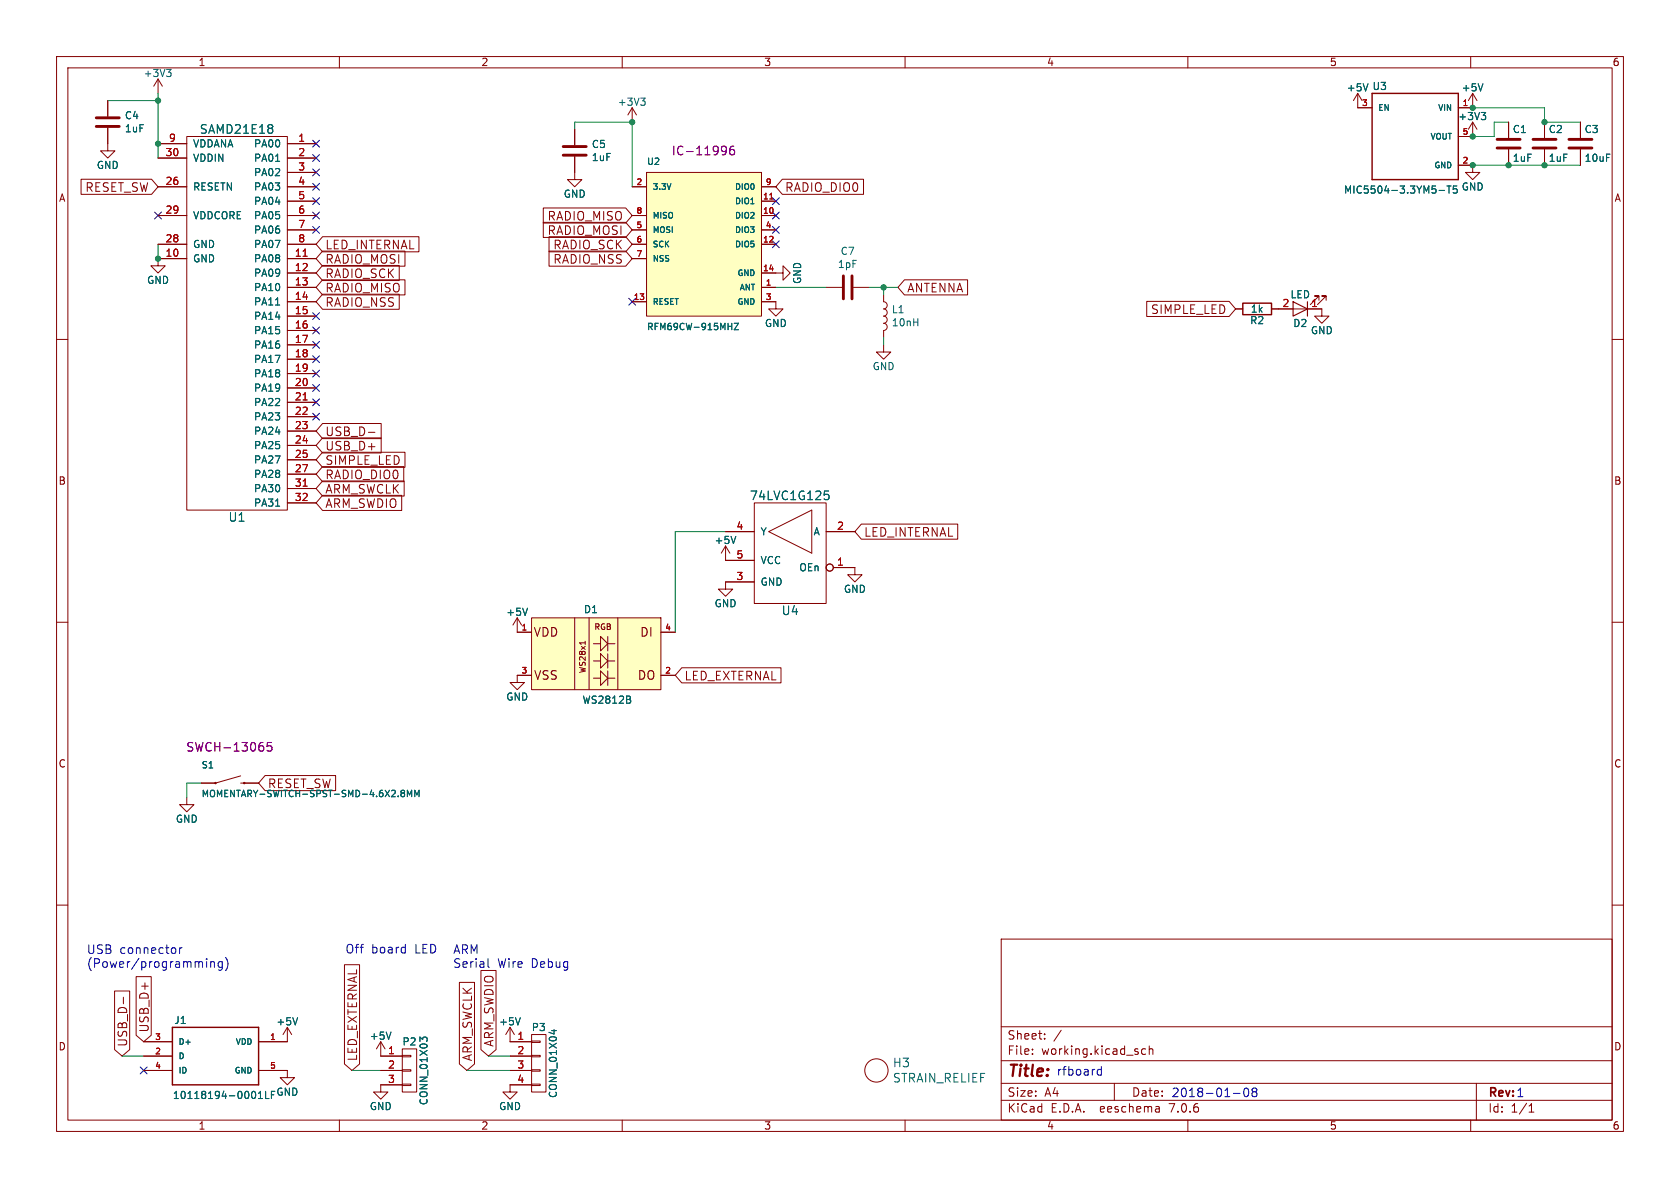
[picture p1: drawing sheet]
<svg xmlns="http://www.w3.org/2000/svg" width="297mm" height="210mm" viewBox="0 0 297 210" stroke-linecap="round" stroke-linejoin="round" font-family="sans-serif">
<g fill="none" stroke="#840000" stroke-width=".18">
<path d="M10 10h277v190h-277zM12 12h273v186h-273zM19 17.8v2.8M27.9 14l-.7 1.2M27.9 14v2.5M27.9 14l.8 1.2M60 10v2M110 10v2M160 10v2M210 10v2M260 10v2M19 22.6v2.8"/>
<path d="M279.4 21.6v2.8M279.4 26.4v2.8M10 60h2M137.2 53.3v1.3h1.2l-1.2 1.3-1.3-1.3h1.3M156.2 52.1v1.2a.64 .64 0 0 1 .6 .7 .64 .64 0 0 1-.6 .6 .64 .64 0 0 1 .6 .6 .64 .64 0 0 1-.6 .7 .64 .64 0 0 1 .6 .6 .64 .64 0 0 1-.6 .7 .64 .64 0 0 1 .6 .6 .64 .64 0 0 1-.6 .6v1.3M285 60h2M156.2 61v1.2h1.3l-1.3 1.3-1.3-1.3h1.3M128.3 94h5M128.3 99.1h5M133.3 88.9h12.7v17.8h-12.7zM135.9 94l7.6-3.8v7.6zM146 94h5.1"/>
<path d="M10 110h2M128.3 102.9h5M147.3 100.3h3.8v1.3h1.3l-1.3 1.3-1.2-1.3h1.2M285 110h2M42.5 137.2l-4.4 1.2h-2.5M42.5 138.4h3.2M10 160h2M33 141v1.2h1.3l-1.3 1.3-1.3-1.3h1.3M285 160h2M177 166h108v32h-108zM50.8 189.2v1.3h1.3l-1.3 1.3-1.3-1.3h1.3M50.8 181.6l-.8 1.3"/>
<path d="M50.8 181.6v2.6M50.8 181.6l.8 1.3M60 198v2M67.3 184.2l-.8 1.2M67.3 184.2v2.5h3.8M67.3 184.2l.8 1.2M67.3 189.2h3.8M71.1 191.6h1.5v.3h-1.5zM71.1 189.1h1.5v.3h-1.5zM71.1 186.6h1.5v.2h-1.5zM71.1 185.4h2.6v7.6h-2.6zM71.1 191.8h-3.8v1.2h1.3l-1.3 1.3-1.3-1.3h1.3"/>
<path d="M110 198v2M160 198v2M177 194.5h108M177 191.5h108M177 187.5h108M177 181.5h108M182.5 186.3v.1M182.5 185.5v.1M184.7 183.6v.1M184.7 182.8v.1M187.6 182.1l-1.3 2M197 191.5v3"/>
<path d="M202.5 185.5l-.4-.1-.3 .3v.4l.2 .2h.5M203.2 185.5l.2-.1 .3 .1 .1 .9M203.2 184.9v1.5M204.9 195.7l.1 .9M205 196.5l-.2 .1M205 196h-.2M210 198v2M260 198v2M261 191.5v6.5M270.3 196.6h.9M270.3 195.5l.4-.4v1.5"/>
<circle cx="146.7" cy="100.3" r=".63"/>
</g>
<path d="M29.5 12.3h.7l-.4 .4M30 12.7l.2 .3v.3l-.2 .2M145.8 86.8h.7M145.9 87.4h.4l.3 .3-.2 .6h-.5M71.1 140.2l-.2-.2 .2-.3h.2l.2 .2-.2 .3M71.1 140.2l-.2 .2v.2l.2 .2h.2l.2-.2v-.2l-.2-.2M71.1 140.2h.2M72 140.8v-1.1l.4 .8 .4-.8v1.1M73.3 140.8v-1.1l.4 .8 .4-.8v1.1M52.6 179.9l-.4 1.3M69.1 182.4l-.4 1.3M75.5 183.9v-.3l-.2-.3-.5 .1-.1 .4-.5-.5v.8" fill="none" stroke="#006464" stroke-width=".18"/>
<path d="M17 22.4h4.1M17 20.8h4.1M277.4 26.2h4M277.4 24.6h4" fill="none" stroke="#840000" stroke-width=".51"/>
<g fill="#840000" stroke="#840000" stroke-width=".18">
<circle cx="38.1" cy="138.4" r=".13"/>
<circle cx="43.2" cy="138.4" r=".13"/>
</g>
<path d="M46.6 132v.6M48 131.3h-.7l-.1 .7 .2-.2 .5 .1 .2 .2-.1 .5-.2 .2-.6-.2" fill="none" stroke="#840084" stroke-width=".18"/>
<path d="M114.3 30.5h20.3v25.4h-20.3z" fill="#ffffc2"/>
<g fill="none" stroke="#840000" stroke-width=".18">
<path d="M111.8 19.1l-.8 1.2M111.8 19.1v2.5M111.8 19.1l.7 1.2M240 16.5l-.7 1.3M240 16.5v2.6h2.6M240 16.5l.8 1.3M260.3 16.5v2.6h-2.5M260.3 16.5l-.7 1.3M260.3 16.5l.8 1.3M19 25.4v1.3h1.3l-1.3 1.2-1.2-1.2h1.2M27.9 38.1h5.1M27.9 33h5.1"/>
<path d="M27.9 25.4h5.1M27.9 27.9h5.1M33 24.1h17.8v66.1h-17.8zM50.8 38.1h5.1M50.8 35.6h5.1M50.8 33h5.1M50.8 25.4h5.1M50.8 27.9h5.1M50.8 30.5h5.1M101.6 30.5v1.3h1.3l-1.3 1.2-1.3-1.2h1.3M111.8 38.1h2.5M111.8 33h2.5"/>
<path d="M114.3 30.5h20.3v25.4h-20.3zM134.6 38.1h2.6M134.6 35.6h2.6M134.6 33h2.6M257.8 29.2h2.5v1.3h1.3l-1.3 1.3-1.2-1.3h1.2M260.3 21.6v2.5h-2.5M260.3 21.6l-.7 1.3M260.3 21.6l.8 1.3M266.7 21.6v2.8M266.7 26.4v2.8M273 21.6v2.8M273 26.4v2.8"/>
<path d="M27.9 43.2h5.1M33 45.7h-5.1v1.3h1.3l-1.3 1.3-1.2-1.3h1.2M50.8 50.8h5.1M50.8 43.2h5.1M50.8 53.3h5.1M50.8 48.3h5.1M50.8 40.6h5.1M50.8 45.7h5.1M50.8 55.9h5.1M50.8 58.4h5.1M111.8 43.2h2.5M111.8 53.3h2.5"/>
<path d="M111.8 40.6h2.5M111.8 45.7h2.5M134.6 48.3h3.8v-1.3l1.3 1.3-1.3 1.2v-1.2M134.6 50.8h2.6M134.6 43.2h2.6M134.6 53.3h2.6M134.6 40.6h2.6M146 50.8h2.8M150.9 50.8h2.8M218.4 54.6h1.3M224.8 54.6h8.9v1.3h1.2l-1.2 1.3-1.3-1.3h1.3M233.2 53.1v-.8h-.8h.8l-1.6 1.5"/>
<path d="M234.4 53.1v-.8h-.7h.7l-1.5 1.5M50.8 61h5.1M50.8 63.5h5.1M50.8 66h5.1M50.8 68.6h5.1M50.8 71.1h5.1M50.8 73.7h5.1M50.8 76.2h5.1M50.8 78.7h5.1M50.8 81.3h5.1M50.8 83.8h5.1M50.8 86.4h5.1"/>
<path d="M50.8 88.9h5.1M128.3 96.5l-.8 1.3M128.3 96.5v2.6M128.3 96.5l.7 1.3M128.3 102.9v1.2h1.2l-1.2 1.3-1.3-1.3h1.3M25.4 184.2h5.1M25.4 186.7h5.1M25.4 189.2h5.1M45.7 184.2h5.1M45.7 189.2h5.1M90.2 181.6l-.8 1.3M90.2 181.6v2.6h3.8"/>
<path d="M90.2 181.6l.7 1.3M90.2 186.7h3.8M90.2 189.2h3.8M94 191.6h1.5v.3h-1.5zM94 189.1h1.5v.3h-1.5zM94 186.6h1.5v.2h-1.5zM94 184h1.5v.3h-1.5zM94 182.9h2.5v10.1h-2.5zM94 191.8h-3.8v1.2h1.2l-1.2 1.3-1.3-1.3h1.3"/>
<circle cx="154.9" cy="189.2" r="2.06"/>
</g>
<path d="M136.1 35.2h.6M53.6 45.3h.7M53.6 70.7h.7M53.6 85.9h.7" fill="none" stroke="#a90000" stroke-width=".18"/>
<g fill="none" stroke="#006464" stroke-width=".18">
<path d="M113.3 17.3h.8l-.5 .5M113.8 17.8l.3 .3v.3l-.3 .2M241.8 14.8l-.4 1.3M261.9 19.9h.7l-.4 .5M262.2 14.8l-.5 1.3M48.2 22.2v.3M48.2 22.8v.6M48.7 28.5h.7M254.4 33.7h1M255.8 32.9h.7M256.2 32.9v1.2M257.6 32.9h-.6l-.1 .6 .2-.1h.4l.1 .2v.4l-.2 .1-.5-.1"/>
<path d="M262.4 20.4l.2 .2v.3l-.2 .3M48.7 53.9h.7M128.7 57.7h.7M129.4 57.1v1.2M129.8 57.1h.8l-.8 1.2h.8M48.7 89.5h.7M130.1 94.8l-.4 1.3M92 179.9l-.4 1.3M45.7 194.2h.7M45.7 193.3l.3-.4v1.3M47 192.9v1.3h.6M48 193.5h.4"/>
<path d="M48.6 192.9h-.6v1.3M97.5 182.2h.9M97.9 182v.8"/>
</g>
<path d="M127.8 25.8l.5 .2a1.01 1.01 0 0 1-.3 1.4M128.4 26.5l-.3 .3h-.3M129.7 25.8a.6 .6 0 0 0-.7 .7v.6l.1 .2 .5 .1 .2-.2 .1-.5-.2-.2-.4-.1-.3 .3" fill="none" stroke="#840084" stroke-width=".18"/>
<path d="M242.6 16.5h15.2v15.3h-15.2zM219.7 53.6h5.1v2h-5.1zM30.5 181.6h15.2v10.2h-15.2z" fill="none" stroke="#840000" stroke-width=".25"/>
<path d="M264.7 26.2h4M264.7 24.6h4M271 26.2h4.1M271 24.6h4.1M149.1 48.8v4M150.6 48.8v4" fill="none" stroke="#840000" stroke-width=".51"/>
<path d="M228.6 53.3l2.5 1.3-2.5 1.3zM231.1 53.3v2.6" fill="none" stroke="#840000" stroke-width=".2"/>
<g fill="#ffffc2">
<path d="M106.2 118.6l1.2 1.3-1.2 1.3z"/>
<path d="M106.2 115.6l1.2 1.2-1.2 1.3z"/>
<path d="M106.2 112.5l1.2 1.3-1.2 1.3z"/>
<path d="M94 109.2h22.8v12.7h-22.8z"/>
</g>
<g fill="none" stroke="#840000" stroke-width=".18">
<path d="M19 17.8v2.8M240 19.1h2.6M257.8 19.1h2.5M14.3 31.7h12.5l1.1 1.3-1.1 1.4h-12.5zM19 22.6v2.8M27.9 38.1h5.1M27.9 33h5.1M27.9 25.4h5.1M27.9 27.9h5.1M50.8 38.1h5.1M50.8 35.6h5.1M50.8 33h5.1"/>
<path d="M50.8 25.4h5.1M50.8 27.9h5.1M50.8 30.5h5.1M96 36.8h14.6l1.2 1.3-1.2 1.3h-14.6zM96 39.3h14.6l1.2 1.3-1.2 1.4h-14.6zM101.6 22.9v2.8M101.6 27.7v2.8M111.8 38.1h2.5M111.8 33h2.5M134.6 38.1h2.6M134.6 35.6h2.6M134.6 33h2.6"/>
<path d="M138.3 31.7h14.4v2.7h-14.4l-1.1-1.4zM257.8 29.2h2.5M257.8 24.1h2.5M266.7 21.6v2.8M266.7 26.4v2.8M273 21.6v2.8M273 26.4v2.8M279.4 21.6v2.8M279.4 26.4v2.8M27.9 43.2h5.1M27.9 45.7h5.1M50.8 50.8h5.1"/>
<path d="M50.8 43.2h5.1M50.8 53.3h5.1M50.8 48.3h5.1M50.8 40.6h5.1M50.8 45.7h5.1M50.8 55.9h5.1M50.8 58.4h5.1M57 41.8h17.1v2.7h-17.1l-1.1-1.3zM57 49.5h14.6v2.6h-14.6l-1.1-1.3zM57 44.4h14.6v2.7h-14.6l-1.1-1.4zM57 52h13.6v2.7h-13.6l-1.1-1.4zM57 46.9h13.6v2.7h-13.6l-1.1-1.3z"/>
<path d="M97.1 44.4h13.5l1.2 1.3-1.2 1.4h-13.5zM97.1 41.8h13.5l1.2 1.4-1.2 1.3h-13.5zM111.8 43.2h2.5M111.8 53.3h2.5M111.8 40.6h2.5M111.8 45.7h2.5M134.6 50.8h2.6M134.6 43.2h2.6M134.6 53.3h2.6M134.6 48.3h2.6M134.6 40.6h2.6M159.9 49.5h11.2v2.6h-11.2l-1.2-1.3z"/>
<path d="M202.7 53.3h14.6l1.1 1.3-1.1 1.3h-14.6zM218.4 54.6h1.3M224.8 54.6h3.8M231.1 54.6h2.6M50.8 61h5.1M50.8 63.5h5.1M50.8 66h5.1M50.8 68.6h5.1M50.8 71.1h5.1M50.8 73.7h5.1M50.8 76.2h5.1M50.8 78.7h5.1"/>
<path d="M57 74.9h10.4v2.6h-10.4l-1.1-1.3zM57 77.4h10.4v2.7h-10.4l-1.1-1.4zM57 79.9h14.6v2.7h-14.6l-1.1-1.3zM65.1 76.4h1.2M50.8 81.3h5.1M50.8 83.8h5.1M50.8 86.4h5.1M50.8 88.9h5.1M57 87.6h14v2.6h-14l-1.1-1.3zM57 82.5h14.4v2.7h-14.4l-1.1-1.4zM57 85h14.5v2.7h-14.5l-1.1-1.3zM128.3 94h5"/>
<path d="M128.3 99.1h5M146 94h5.1M152.3 92.6h17v2.7h-17l-1.2-1.3zM91.4 109.2v2.6h2.6M91.4 109.2l-.7 1.3M91.4 109.2l.8 1.3M94 109.2h22.8v12.7h-22.8zM94 119.4h-2.6v1.3h1.3l-1.3 1.2-1.2-1.2h1.2M101.6 109.2v12.7M103.5 113.3v.6M104.1 109.2v12.7M104.9 119.9h1.3"/>
<path d="M104.9 116.8h1.3M104.9 113.8h1.3M106.2 118.6l1.2 1.3-1.2 1.3zM106.2 115.6l1.2 1.2-1.2 1.3zM106.2 112.5l1.2 1.3-1.2 1.3zM107.4 119.9h1.3M107.4 116.8h1.3M107.4 113.8h1.3M107.4 112.5v2.6M107.4 115.6v2.5M107.4 118.6v2.6M109.2 109.2v12.7"/>
<path d="M116.8 111.8h2.6M116.8 119.4h2.6M120.5 118h17.6v2.7h-17.6l-1.1-1.3zM128.3 102.9h5M147.3 100.3h3.8M35.6 138.4h2.5M43.2 138.4h2.5M46.9 137.1h12.4v2.7h-12.4l-1.2-1.4zM20.3 175.2h2.6v10.3l-1.3 1.2-1.3-1.2zM21.8 176.3v1.1M24.1 172.6h2.6v10.4l-1.3 1.2-1.3-1.2zM60.9 170.5h2.7v17.6l-1.4 1.1-1.3-1.1z"/>
<path d="M81.2 173.7h2.7v14.4l-1.4 1.1-1.3-1.1zM85 171.6h2.7v13.9l-1.3 1.2-1.4-1.2zM25.4 186.7h5.1M25.4 189.2h5.1M25.4 184.2h5.1M45.7 189.2h5.1M45.7 184.2h5.1M67.3 186.7h3.8M67.3 189.2h3.8M67.3 191.8h3.8M90.2 186.7h3.8M90.2 189.2h3.8"/>
<path d="M90.2 191.8h3.8M90.2 184.2h3.8"/>
<circle cx="146.7" cy="100.3" r=".63"/>
</g>
<g fill="none" stroke="#006464" stroke-width=".18">
<path d="M241.8 14.8l-.4 1.3M261.9 19.9h.7l-.4 .5M262.2 14.8l-.5 1.3M48.2 22.2v.3M48.2 22.8v.6M48.7 28.5h.7M254.4 33.7h1M255.8 32.9h.7M256.2 32.9v1.2M257.6 32.9h-.6l-.1 .6 .2-.1h.4l.1 .2v.4l-.2 .1-.5-.1M262.4 20.4l.2 .2v.3l-.2 .3M48.7 53.9h.7"/>
<path d="M128.7 57.7h.7M129.4 57.1v1.2M129.8 57.1h.8l-.8 1.2h.8M48.7 89.5h.7M130.1 94.8l-.4 1.3M145.8 86.8h.7M145.9 87.4h.4l.3 .3-.2 .6h-.5M93.3 107.5l-.5 1.3M111.4 123.7l.1 .2-.1 .4M111.4 123.2v.3M71.1 140.2l-.2-.2 .2-.3h.2l.2 .2-.2 .3M71.1 140.2l-.2 .2v.2l.2 .2h.2l.2-.2v-.2l-.2-.2"/>
<path d="M71.1 140.2h.2M72 140.8v-1.1l.4 .8 .4-.8v1.1M73.3 140.8v-1.1l.4 .8 .4-.8v1.1M52.6 179.9l-.4 1.3M92 179.9l-.4 1.3M45.7 194.2h.7M45.7 193.3l.3-.4v1.3M47 192.9v1.3h.6M48 193.5h.4M48.6 192.9h-.6v1.3M69.1 182.4l-.4 1.3M75.5 183.9v-.3l-.2-.3-.5 .1-.1 .4-.5-.5v.8"/>
<path d="M97.5 182.2h.9M97.9 182v.8"/>
</g>
<path d="M99.6 27.4h4M99.6 25.9h4" fill="none" stroke="#840000" stroke-width=".51"/>
<g fill="none" stroke="#0000c2" stroke-width=".18">
<path d="M31.7 167.5v1.1M32.2 167.5l-.3 .1-.2 .2M36.5 169.5v.1M36.5 170v1M37.3 170v1M37.3 170.1l.2-.1 .3 .1 .1 .9M39.3 170.1l-.4-.1-.3 .3v.4l.1 .2h.6M39.3 170v1.2l-.3 .3-.4-.1M39.9 169.3a1.75 1.75 0 0 1 0 2.3M86.3 169.5v1.3l.2 .2M194 189.8l.3 .3 .4-.1M194.7 188.5v1.6"/>
<path d="M194.7 189.1l-.4-.1-.3 .3M218.1 193.3h1.1M220 192.5l.2-.2a.83 .83 0 0 1 .6 .7 .83 .83 0 0 1-.3 .8l-.1 .1a.82 .82 0 0 1-.4-1.4zM221.6 193l-.3-.3 .3-.4h.3l.3 .3-.3 .4M221.6 193l-.3 .3v.3l.3 .3 .5-.1 .1-.2-.1-.5-.2-.1M221.6 193h.3"/>
</g>
<g fill="none" stroke="#009600" stroke-width=".18">
<path d="M19 17.8h8.9M27.9 16.5v11.4M260.3 19.1h12.7v2.5h6.4M101.6 22.9v-1.3h10.2v11.4M260.3 29.2h19.1M266.7 21.6h-2.5v2.5h-3.9M27.9 43.2v2.5M137.2 50.8h8.8M153.7 50.8h5M156.2 50.8v1.3M156.2 59.7v1.3M128.3 94h-8.9v17.8"/>
<path d="M35.6 138.4h-2.6v2.6M21.6 186.7h3.8M62.2 189.2h5.1M82.5 189.2h7.7M86.4 186.7h3.8"/>
</g>
<g fill="none" stroke="#000084" stroke-width=".18">
<path d="M27.3 37.5l1.2 1.2M28.5 37.5l-1.2 1.2M55.3 24.8l1.2 1.2M55.3 35l1.2 1.2M55.3 32.4l1.2 1.2M55.3 27.3l1.2 1.2M55.3 37.5l1.2 1.2M55.3 29.9l1.2 1.2M56.5 24.8l-1.2 1.2M56.5 35l-1.2 1.2M56.5 32.4l-1.2 1.2M56.5 27.3l-1.2 1.2"/>
<path d="M56.5 37.5l-1.2 1.2M56.5 29.9l-1.2 1.2M136.6 35l1.2 1.2M136.6 37.5l1.2 1.2M137.8 35l-1.2 1.2M137.8 37.5l-1.2 1.2M55.3 55.3l1.2 1.2M55.3 57.8l1.2 1.2M55.3 40l1.2 1.2M56.5 55.3l-1.2 1.2M56.5 57.8l-1.2 1.2M56.5 40l-1.2 1.2"/>
<path d="M111.2 52.7l1.2 1.2M112.4 52.7l-1.2 1.2M136.6 42.6l1.2 1.2M136.6 40l1.2 1.2M137.8 42.6l-1.2 1.2M137.8 40l-1.2 1.2M55.3 73.1l1.2 1.2M55.3 62.9l1.2 1.2M55.3 60.4l1.2 1.2M55.3 70.5l1.2 1.2M55.3 65.4l1.2 1.2M55.3 68l1.2 1.2"/>
<path d="M56.5 73.1l-1.2 1.2M56.5 62.9l-1.2 1.2M56.5 60.4l-1.2 1.2M56.5 70.5l-1.2 1.2M56.5 65.4l-1.2 1.2M56.5 68l-1.2 1.2M24.8 188.6l1.2 1.2M26 188.6l-1.2 1.2"/>
</g>
<path d="M127.8 25.8l.5 .2a1.01 1.01 0 0 1-.3 1.4M128.4 26.5l-.3 .3h-.3M129.7 25.8a.6 .6 0 0 0-.7 .7v.6l.1 .2 .5 .1 .2-.2 .1-.5-.2-.2-.4-.1-.3 .3M46.6 132v.6M48 131.3h-.7l-.1 .7 .2-.2 .5 .1 .2 .2-.1 .5-.2 .2-.6-.2" fill="none" stroke="#840084" stroke-width=".18"/>
<path d="M136.1 35.2h.6M53.6 45.3h.7M53.6 70.7h.7M53.6 85.9h.7" fill="none" stroke="#a90000" stroke-width=".18"/>
<g fill="#009600" stroke="#009600" stroke-width=".18">
<circle cx="111.8" cy="21.6" r=".46"/>
<circle cx="156.2" cy="50.8" r=".46"/>
<circle cx="27.9" cy="45.7" r=".46"/>
<circle cx="27.9" cy="17.8" r=".46"/>
<circle cx="27.9" cy="25.4" r=".46"/>
<circle cx="260.3" cy="19.1" r=".46"/>
<circle cx="273" cy="21.6" r=".46"/>
<circle cx="260.3" cy="24.1" r=".46"/>
<circle cx="260.3" cy="29.2" r=".46"/>
<circle cx="273" cy="29.2" r=".46"/>
<circle cx="266.7" cy="29.2" r=".46"/>
</g>
<text font-size="2.8" fill="#840000" x="178" y="190.9">Title:</text>
<g font-size="2.1" fill="#006464">
<text x="35.2" y="23.9">SAMD21E18</text>
<text x="132.5" y="88.6">74LVC1G125</text>
<text x="40.3" y="92.4">U1</text>
<text x="138.1" y="108.9">U4</text>
<text x="47.2" y="139.5">RESET_SW</text>
<text x="157.8" y="188.9">H3</text>
<text x="157.8" y="191.6">STRAIN_RELIEF</text>
</g>
<g font-size="2.1" fill="#840084">
<text x="118.7" y="27.7">IC-11996</text>
<text x="32.8" y="133.1">SWCH-13065</text>
</g>
<g font-size="2.1" fill="#840000">
<text x="15" y="34.1">RESET_SW</text>
<text x="138.7" y="34.1">RADIO_DIO0</text>
<text x="96.7" y="39.2">RADIO_MISO</text>
<text x="96.7" y="41.7">RADIO_MOSI</text>
<text x="57.4" y="44.3">LED_INTERNAL</text>
<text x="57.4" y="46.8">RADIO_MOSI</text>
<text x="97.7" y="46.8">RADIO_NSS</text>
<text x="97.7" y="44.3">RADIO_SCK</text>
<text x="57.4" y="51.9">RADIO_MISO</text>
<text x="57.4" y="49.4">RADIO_SCK</text>
<text x="160.3" y="51.9">ANTENNA</text>
<text x="57.4" y="54.4">RADIO_NSS</text>
<text x="203.4" y="55.7">SIMPLE_LED</text>
<text x="57.4" y="77.3">USB_D-</text>
<text x="57.4" y="79.8">USB_D+</text>
<text x="57.4" y="82.4">SIMPLE_LED</text>
<text x="57.4" y="90">ARM_SWDIO</text>
<text x="57.4" y="84.9">RADIO_DIO0</text>
<text x="57.4" y="87.5">ARM_SWCLK</text>
<text x="152.7" y="95.1">LED_INTERNAL</text>
<text x="94.2" y="112.8">VDD</text>
<text x="113" y="112.8">DI</text>
<text x="94.3" y="120.4">VSS</text>
<text x="112.6" y="120.4">DO</text>
<text x="120.9" y="120.5">LED_EXTERNAL</text>
<text x="22.7" y="185.2" transform="rotate(-90 22.7 185.2)">USB_D-</text>
<text x="26.5" y="182.6" transform="rotate(-90 26.5 182.6)">USB_D+</text>
<text x="87.5" y="185.2" transform="rotate(-90 87.5 185.2)">ARM_SWDIO</text>
<text x="178" y="184">Sheet:</text>
<text x="63.3" y="187.7" transform="rotate(-90 63.3 187.7)">LED_EXTERNAL</text>
<text x="83.6" y="187.7" transform="rotate(-90 83.6 187.7)">ARM_SWCLK</text>
<text x="178" y="186.7">File:</text>
<text x="184.1" y="186.7">working.kicad_sch</text>
<text x="178" y="196.9">KiCad</text>
<text x="178" y="194.1">Size:</text>
<text x="184.7" y="194.1">A4</text>
<text x="185.7" y="196.9">E.D.A.</text>
<text x="194.6" y="196.9">eeschema</text>
<text x="200" y="194.1">Date:</text>
<text x="207" y="196.9">7.0.6</text>
<text x="263" y="196.9">Id:</text>
<text x="267.1" y="196.9">1/1</text>
</g>
<g font-size="2.1" fill="#0000c2">
<text x="15.2" y="168.7">USB</text>
<text x="15.2" y="171.2">(Power/programming)</text>
<text x="21.1" y="168.7">connector</text>
<text x="61" y="168.7">Off</text>
<text x="65.6" y="168.7">board</text>
<text x="73.4" y="168.7">LED</text>
<text x="80" y="168.7">ARM</text>
<text x="80" y="171.2">Serial</text>
<text x="87.9" y="171.2">Wire</text>
<text x="94" y="171.2">Debug</text>
<text x="186.7" y="190.2">rfboard</text>
<text x="207" y="194.1">2018-01-08</text>
<text x="263" y="194.3">Rev: 1</text>
</g>
<g font-size="1.8" fill="#840000">
<text x="35" y="11.9">1</text>
<text x="85" y="11.9">2</text>
<text x="135" y="11.9">3</text>
<text x="185" y="11.9">4</text>
<text x="235" y="11.9">5</text>
<text x="285" y="11.9">6</text>
<text x="10.3" y="35.9">A</text>
<text x="285.3" y="35.9">A</text>
<text x="10.3" y="85.9">B</text>
<text x="285.3" y="85.9">B</text>
<text x="10.3" y="135.9">C</text>
<text x="285.3" y="135.9">C</text>
<text x="10.3" y="185.9">D</text>
<text x="285.3" y="185.9">D</text>
<text x="35" y="199.9">1</text>
<text x="85" y="199.9">2</text>
<text x="135" y="199.9">3</text>
<text x="185" y="199.9">4</text>
<text x="235" y="199.9">5</text>
<text x="285" y="199.9">6</text>
</g>
<g font-size="1.8" fill="#006464">
<text x="25.3" y="13.8">+3V3</text>
<text x="238" y="16.4">+5V</text>
<text x="242.6" y="16.1">U3</text>
<text x="258.3" y="16.4">+5V</text>
<text x="22" y="21.3">C4</text>
<text x="22" y="23.6">1uF</text>
<text x="109.1" y="18.9">+3V3</text>
<text x="257.7" y="21.4">+3V3</text>
<text x="267.3" y="23.7">C1</text>
<text x="273.7" y="23.7">C2</text>
<text x="280" y="23.7">C3</text>
<text x="34" y="28.8">VDDIN</text>
<text x="34" y="26.3">VDDANA</text>
<text x="44.8" y="26.3">PA00</text>
<text x="44.8" y="28.8">PA01</text>
<text x="104.5" y="26.4">C5</text>
<text x="104.5" y="28.7">1uF</text>
<text x="267.3" y="28.8">1uF</text>
<text x="273.7" y="28.8">1uF</text>
<text x="280" y="28.8">10uF</text>
<text x="17" y="30.1">GND</text>
<text x="34" y="33.9">RESETN</text>
<text x="44.8" y="31.3">PA02</text>
<text x="44.8" y="33.9">PA03</text>
<text x="99.6" y="35.2">GND</text>
<text x="237.5" y="34.4">MIC5504-3.3YM5-T5</text>
<text x="258.3" y="33.9">GND</text>
<text x="34" y="39">VDDCORE</text>
<text x="44.8" y="36.4">PA04</text>
<text x="44.8" y="39">PA05</text>
<text x="44.8" y="41.5">PA06</text>
<text x="34" y="46.6">GND</text>
<text x="34" y="44">GND</text>
<text x="44.8" y="46.6">PA08</text>
<text x="44.8" y="44">PA07</text>
<text x="148" y="47.6">1pF</text>
<text x="148.5" y="45.3">C7</text>
<text x="25.9" y="50.4">GND</text>
<text x="44.8" y="49.1">PA09</text>
<text x="44.8" y="51.7">PA10</text>
<text x="141.8" y="50.3" transform="rotate(-90 141.8 50.3)">GND</text>
<text x="228" y="52.9">LED</text>
<text x="44.8" y="54.2">PA11</text>
<text x="44.8" y="56.7">PA14</text>
<text x="44.8" y="59.3">PA15</text>
<text x="135.1" y="58">GND</text>
<text x="157.6" y="57.9">10nH</text>
<text x="157.6" y="55.6">L1</text>
<text x="220.9" y="57.5">R2</text>
<text x="221" y="55.5">1k</text>
<text x="228.5" y="58">D2</text>
<text x="231.6" y="59.3">GND</text>
<text x="44.8" y="61.8">PA16</text>
<text x="44.8" y="64.4">PA17</text>
<text x="154.2" y="65.6">GND</text>
<text x="44.8" y="66.9">PA18</text>
<text x="44.8" y="69.4">PA19</text>
<text x="44.8" y="72">PA22</text>
<text x="44.8" y="74.5">PA23</text>
<text x="44.8" y="77.1">PA24</text>
<text x="44.8" y="79.6">PA25</text>
<text x="44.8" y="82.1">PA27</text>
<text x="44.8" y="84.7">PA28</text>
<text x="44.8" y="87.2">PA30</text>
<text x="44.8" y="89.8">PA31</text>
<text x="134.4" y="94.8">Y</text>
<text x="143.7" y="94.8">A</text>
<text x="126.2" y="96.4">+5V</text>
<text x="134.4" y="99.9">VCC</text>
<text x="141.2" y="101.2">OEn</text>
<text x="126.2" y="107.5">GND</text>
<text x="134.4" y="103.7">GND</text>
<text x="149.1" y="105">GND</text>
<text x="89.4" y="109.1">+5V</text>
<text x="103.1" y="108.6">D1</text>
<text x="89.4" y="124.1">GND</text>
<text x="102.9" y="124.6">WS2812B</text>
<text x="31" y="145.6">GND</text>
<text x="30.7" y="181.2">J1</text>
<text x="48.8" y="181.5">+5V</text>
<text x="65.3" y="184">+5V</text>
<text x="71" y="185">P2</text>
<text x="88.1" y="181.5">+5V</text>
<text x="93.9" y="182.5">P3</text>
<text x="30.5" y="194.5">10118194-0001LF</text>
<text x="48.8" y="193.9">GND</text>
<text x="65.3" y="196.4">GND</text>
<text x="75.8" y="195.5" transform="rotate(-90 75.8 195.5)">CONN_01X03</text>
<text x="88.1" y="196.4">GND</text>
<text x="98.7" y="194.2" transform="rotate(-90 98.7 194.2)">CONN_01X04</text>
</g>
<g font-size="1.8" fill="#a90000">
<text x="29.2" y="27.7">30</text>
<text x="29.8" y="25.1">9</text>
<text x="52.6" y="25.1">1</text>
<text x="52.6" y="27.7">2</text>
<text x="29.2" y="32.8">26</text>
<text x="52.6" y="30.2">3</text>
<text x="52.6" y="32.8">4</text>
<text x="52.6" y="35.3">5</text>
<text x="29.2" y="37.8">29</text>
<text x="52.6" y="37.8">6</text>
<text x="52.6" y="40.4">7</text>
<text x="29.2" y="45.5">10</text>
<text x="29.2" y="42.9">28</text>
<text x="52" y="45.5">11</text>
<text x="52.6" y="42.9">8</text>
<text x="52" y="48">12</text>
<text x="52" y="50.5">13</text>
<text x="52" y="53.1">14</text>
<text x="52" y="55.6">15</text>
<text x="52" y="58.2">16</text>
<text x="226.6" y="54.4">2</text>
<text x="231.7" y="54.4">1</text>
<text x="52" y="60.7">17</text>
<text x="52" y="63.2">18</text>
<text x="52" y="65.8">19</text>
<text x="52" y="68.3">20</text>
<text x="52" y="70.9">21</text>
<text x="52" y="73.4">22</text>
<text x="52" y="75.9">23</text>
<text x="52" y="78.5">24</text>
<text x="52" y="81">25</text>
<text x="52" y="83.6">27</text>
<text x="52" y="86.1">31</text>
<text x="52" y="88.6">32</text>
<text x="130.1" y="93.7">4</text>
<text x="147.9" y="93.7">2</text>
<text x="130.1" y="98.8">5</text>
<text x="147.9" y="100.1">1</text>
<text x="130.1" y="102.6">3</text>
<text x="91.4" y="183.9">1</text>
<text x="68.5" y="186.4">1</text>
<text x="68.5" y="189">2</text>
<text x="68.5" y="191.5">3</text>
<text x="91.4" y="186.4">2</text>
<text x="91.4" y="189">3</text>
<text x="91.4" y="191.5">4</text>
</g>
<g font-size="1.6" fill="#006464">
<text x="114.3" y="29.4">U2</text>
<text x="114.3" y="58.6">RFM69CW-915MHZ</text>
<text x="35.5" y="136">S1</text>
<text x="35.5" y="141.1">MOMENTARY-SWITCH-SPST-SMD-4.6X2.8MM</text>
</g>
<g font-size="1.4" fill="#a90000">
<text x="240.7" y="18.8">3</text>
<text x="258.5" y="18.8">1</text>
<text x="258.5" y="23.9">5</text>
<text x="258.5" y="29">2</text>
<text x="112.4" y="32.8">2</text>
<text x="134.8" y="35.3">11</text>
<text x="135.3" y="32.8">9</text>
<text x="112.4" y="40.4">5</text>
<text x="112.4" y="37.8">8</text>
<text x="134.8" y="37.8">10</text>
<text x="135.3" y="40.4">4</text>
<text x="112.4" y="42.9">6</text>
<text x="112.4" y="45.5">7</text>
<text x="134.8" y="42.9">12</text>
<text x="111.9" y="53.1">13</text>
<text x="134.8" y="48">14</text>
<text x="135.3" y="50.5">1</text>
<text x="135.3" y="53.1">3</text>
<text x="92.1" y="111.5">1</text>
<text x="117.5" y="111.5">4</text>
<text x="92.1" y="119.1">3</text>
<text x="117.5" y="119.1">2</text>
<text x="27.3" y="183.9">3</text>
<text x="47.6" y="183.9">1</text>
<text x="27.3" y="186.4">2</text>
<text x="27.3" y="189">4</text>
<text x="47.6" y="189">5</text>
</g>
<g font-size="1.4" fill="#006464">
<text x="243.6" y="19.8">EN</text>
<text x="254.1" y="19.8">VIN</text>
<text x="252.8" y="24.9">VOUT</text>
<text x="253.4" y="29.9">GND</text>
<text x="115.3" y="33.8">3.3V</text>
<text x="129.8" y="33.8">DIO0</text>
<text x="115.3" y="41.4">MOSI</text>
<text x="115.3" y="38.8">MISO</text>
<text x="129.8" y="38.8">DIO2</text>
<text x="129.8" y="36.3">DIO1</text>
<text x="129.8" y="41.4">DIO3</text>
<text x="115.3" y="43.9">SCK</text>
<text x="115.3" y="46.5">NSS</text>
<text x="129.8" y="43.9">DIO5</text>
<text x="130.3" y="49">GND</text>
<text x="130.6" y="51.5">ANT</text>
<text x="115.3" y="54.1">RESET</text>
<text x="130.3" y="54.1">GND</text>
<text x="31.5" y="184.9">D+</text>
<text x="41.5" y="184.9">VDD</text>
<text x="31.5" y="187.4">D</text>
<text x="31.5" y="190">ID</text>
<text x="41.4" y="190">GND</text>
</g>
<g font-size="1.4" fill="#840000">
<text x="105" y="111.6">RGB</text>
<text x="103.7" y="119.1" transform="rotate(-90 103.7 119.1)">WS28x1</text>
</g>
</svg>
